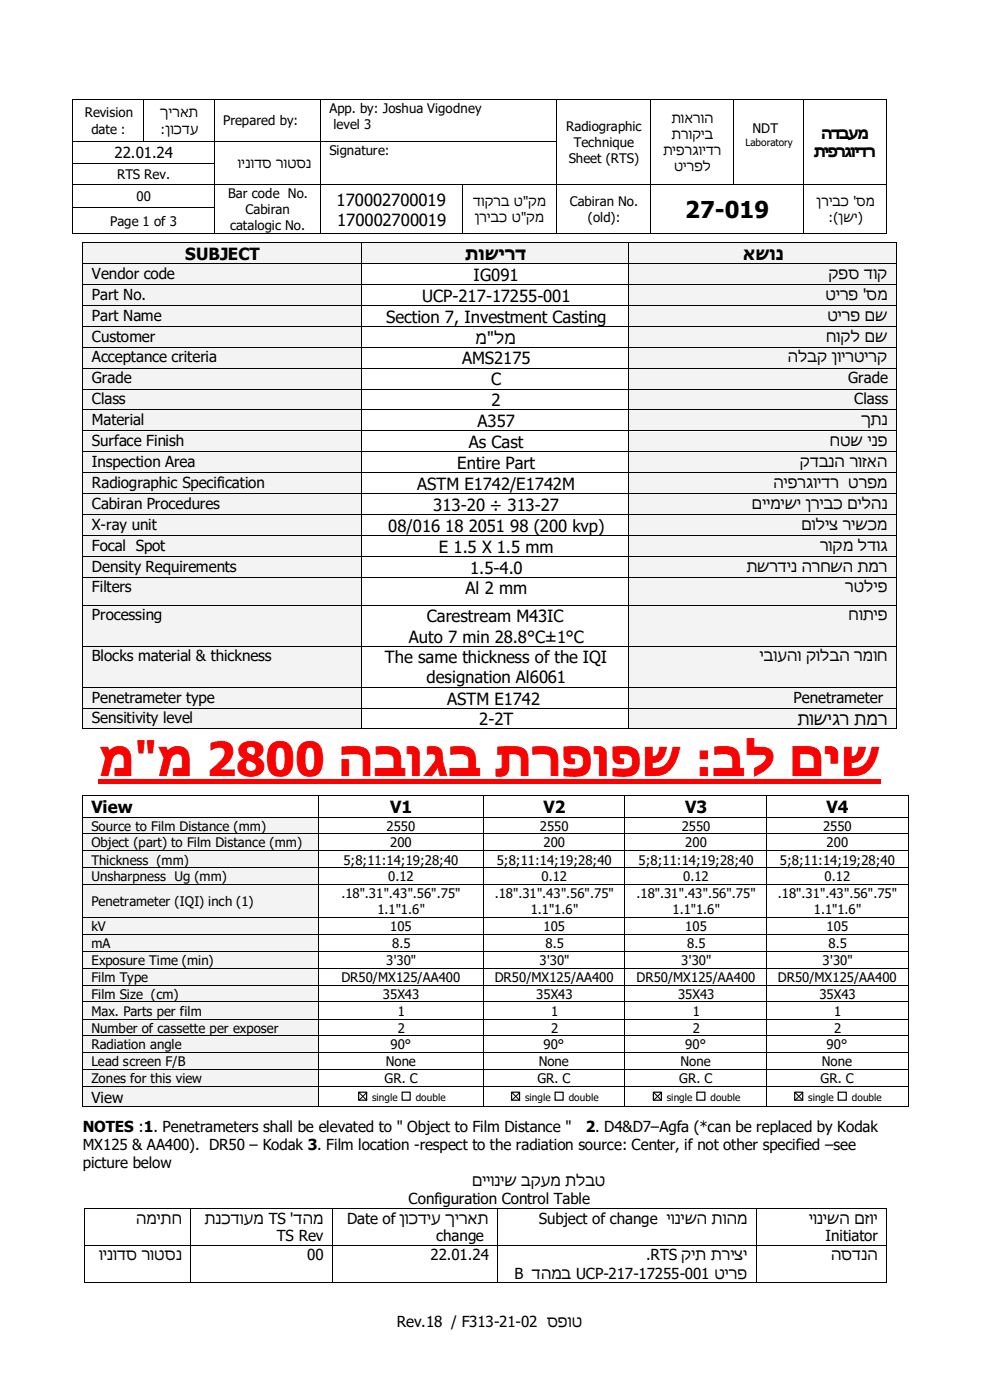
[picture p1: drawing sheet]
<svg xmlns="http://www.w3.org/2000/svg" width="210mm" height="297mm" viewBox="0 0 210 297" stroke-linecap="round" stroke-linejoin="round" font-family="sans-serif">
<g fill="#000">
<path d="M15.3 21h.2v.2h-.2z" fill-rule="evenodd"/>
<path d="M15.3 21h.2v.2h-.2z" fill-rule="evenodd"/>
<path d="M15.3 29.9h.2v.2h-.2z" fill-rule="evenodd"/>
<path d="M15.3 34.6h.2v.1h-.2z" fill-rule="evenodd"/>
<path d="M15.3 39.1h.2v.2h-.2z" fill-rule="evenodd"/>
<path d="M30.3 21h.2v.2h-.2z" fill-rule="evenodd"/>
<path d="M30.3 29.9h.2v.2h-.2z" fill-rule="evenodd"/>
<path d="M45.4 21h.2v.2h-.2z" fill-rule="evenodd"/>
<path d="M45.4 29.9h.2v.2h-.2z" fill-rule="evenodd"/>
<path d="M45.4 34.6h.2v.1h-.2z" fill-rule="evenodd"/>
<path d="M45.4 39.1h.2v.2h-.2z" fill-rule="evenodd"/>
<path d="M67.8 21h.2v.2h-.2z" fill-rule="evenodd"/>
<path d="M67.8 29.9h.2v.2h-.2z" fill-rule="evenodd"/>
<path d="M67.8 34.6h.2v.1h-.2z" fill-rule="evenodd"/>
<path d="M67.8 39.1h.2v.2h-.2z" fill-rule="evenodd"/>
<path d="M97.9 39.1h.2v.2h-.2z" fill-rule="evenodd"/>
<path d="M117.9 21h.2v.2h-.2z" fill-rule="evenodd"/>
<path d="M117.9 29.9h.2v.2h-.2z" fill-rule="evenodd"/>
<path d="M117.9 34.6h.2v.1h-.2z" fill-rule="evenodd"/>
<path d="M117.9 39.1h.2v.2h-.2z" fill-rule="evenodd"/>
<path d="M137.9 21h.2v.2h-.2z" fill-rule="evenodd"/>
<path d="M137.9 29.9h.2v.2h-.2z" fill-rule="evenodd"/>
<path d="M137.9 34.6h.2v.1h-.2z" fill-rule="evenodd"/>
<path d="M137.9 39.1h.2v.2h-.2z" fill-rule="evenodd"/>
<path d="M155.4 21h.2v.2h-.2z" fill-rule="evenodd"/>
<path d="M155.4 29.9h.2v.2h-.2z" fill-rule="evenodd"/>
<path d="M155.4 34.6h.2v.1h-.2z" fill-rule="evenodd"/>
<path d="M155.4 39.1h.2v.2h-.2z" fill-rule="evenodd"/>
<path d="M170.4 21h.2v.2h-.2z" fill-rule="evenodd"/>
<path d="M170.4 29.9h.2v.2h-.2z" fill-rule="evenodd"/>
<path d="M170.4 34.6h.2v.1h-.2z" fill-rule="evenodd"/>
<path d="M170.4 39.1h.2v.2h-.2z" fill-rule="evenodd"/>
<path d="M188 21h.1v.2h-.1z" fill-rule="evenodd"/>
<path d="M188 21h.1v.2h-.1z" fill-rule="evenodd"/>
<path d="M188 29.9h.1v.2h-.1z" fill-rule="evenodd"/>
<path d="M188 34.6h.1v.1h-.1z" fill-rule="evenodd"/>
<path d="M188 39.1h.1v.2h-.1z" fill-rule="evenodd"/>
<path d="M15.3 43.9h.2v.2h-.2z" fill-rule="evenodd"/>
<path d="M15.3 49.5h.2v.2h-.2z" fill-rule="evenodd"/>
<path d="M15.3 49.5h.2v.2h-.2z" fill-rule="evenodd"/>
<path d="M45.4 43.9h.2v.2h-.2z" fill-rule="evenodd"/>
<path d="M45.4 49.5h.2v.2h-.2z" fill-rule="evenodd"/>
<path d="M67.8 43.9h.2v.2h-.2z" fill-rule="evenodd"/>
<path d="M67.8 49.5h.2v.2h-.2z" fill-rule="evenodd"/>
<path d="M97.9 43.9h.2v.2h-.2z" fill-rule="evenodd"/>
<path d="M97.9 49.5h.2v.2h-.2z" fill-rule="evenodd"/>
<path d="M117.9 43.9h.2v.2h-.2z" fill-rule="evenodd"/>
<path d="M117.9 49.5h.2v.2h-.2z" fill-rule="evenodd"/>
<path d="M137.9 43.9h.2v.2h-.2z" fill-rule="evenodd"/>
<path d="M137.9 49.5h.2v.2h-.2z" fill-rule="evenodd"/>
<path d="M170.4 43.9h.2v.2h-.2z" fill-rule="evenodd"/>
<path d="M170.4 49.5h.2v.2h-.2z" fill-rule="evenodd"/>
<path d="M188 43.9h.1v.2h-.1z" fill-rule="evenodd"/>
<path d="M188 49.5h.1v.2h-.1z" fill-rule="evenodd"/>
<path d="M188 49.5h.1v.2h-.1z" fill-rule="evenodd"/>
</g>
<g fill="none" stroke="#000" stroke-width=".21">
<path d="M15.4 21.2v8.7M15.4 30.1v4.5M15.4 34.7v4.4M15.4 39.3v4.6M15.5 21.1h14.8M15.5 30h14.8M15.5 34.6h29.9M15.5 39.2h29.9M30.4 21.2v8.7M30.5 21.1h14.9M30.5 30h14.9M45.5 21.2v8.7"/>
<path d="M45.5 30.1v4.5M45.5 34.7v4.4M45.5 39.3v4.6M45.6 21.1h22.2M45.6 30h22.2M45.6 39.2h22.2M67.9 21.2v8.7M67.9 30.1v4.5M67.9 34.7v4.4M67.9 39.3v4.6M68 21.1h49.9M68 30h49.9"/>
<path d="M68 39.2h29.9M98 39.3v4.6M98.1 39.2h19.8M118 21.2v8.7M118 30.1v4.5M118 34.7v4.4M118 39.3v4.6M118.1 21.1h19.8M118.1 39.2h19.8M138 21.2v8.7M138 30.1v4.5M138 34.7v4.4"/>
<path d="M138 39.3v4.6M138.1 21.1h17.3M138.1 39.2h17.3M155.5 21.2v8.7M155.5 30.1v4.5M155.5 34.7v4.4M155.6 21.1h14.8M155.6 39.2h14.8M170.5 21.2v8.7M170.5 30.1v4.5M170.5 34.7v4.4M170.5 39.3v4.6"/>
<path d="M170.6 21.1h17.4M170.6 39.2h17.4M188 21.2v8.7M188 30.1v4.5M188 34.7v4.4M188 39.3v4.6M15.4 44.1v5.4M15.5 44h29.9M15.5 49.6h29.9M45.5 44.1v5.4M45.6 49.6h22.2M67.9 44.1v5.4"/>
<path d="M68 49.6h29.9M98 44.1v5.4M98.1 49.6h19.8M118 44.1v5.4M118.1 49.6h19.8M138 44.1v5.4M138.1 49.6h32.3M170.5 44.1v5.4M170.6 49.6h17.4M188 44.1v5.4"/>
</g>
<g fill="#f3f3f3">
<path d="M133.5 51.6h56.6v4.2h-56.6z" fill-rule="evenodd"/>
<path d="M135.3 51.6h52.9v4.2h-52.9z" fill-rule="evenodd"/>
<path d="M76.8 51.6h56.5v4.2h-56.5z" fill-rule="evenodd"/>
<path d="M78.6 51.6h52.9v4.2h-52.9z" fill-rule="evenodd"/>
<path d="M17.6 51.6h59.1v4.2h-59.1z" fill-rule="evenodd"/>
<path d="M19.4 51.6h55.4v4.2h-55.4z" fill-rule="evenodd"/>
</g>
<g fill="#000">
<path d="M17.4 51.4h.2v.2h-.2z" fill-rule="evenodd"/>
<path d="M17.4 51.4h.2v.2h-.2z" fill-rule="evenodd"/>
<path d="M76.7 51.4h.1v.2h-.1z" fill-rule="evenodd"/>
<path d="M133.3 51.4h.2v.2h-.2z" fill-rule="evenodd"/>
<path d="M190.1 51.4h.1v.2h-.1z" fill-rule="evenodd"/>
<path d="M190.1 51.4h.1v.2h-.1z" fill-rule="evenodd"/>
</g>
<path d="M17.5 51.6v4.2M17.6 51.5h59.1M76.7 51.6v4.2M76.8 51.5h56.5M133.4 51.6v4.2M133.5 51.5h56.6M190.2 51.6v4.2" fill="none" stroke="#000" stroke-width=".21"/>
<g fill="#f3f3f3">
<path d="M133.5 56h56.6v4.3h-56.6z" fill-rule="evenodd"/>
<path d="M135.3 56h52.9v3.9h-52.9z" fill-rule="evenodd"/>
<path d="M17.6 56h59.1v4.3h-59.1z" fill-rule="evenodd"/>
<path d="M19.4 56h55.4v3.9h-55.4z" fill-rule="evenodd"/>
</g>
<g fill="#000">
<path d="M17.4 55.8h.2v.2h-.2z" fill-rule="evenodd"/>
<path d="M76.7 55.8h.1v.2h-.1z" fill-rule="evenodd"/>
<path d="M133.3 55.8h.2v.2h-.2z" fill-rule="evenodd"/>
<path d="M190.1 55.8h.1v.2h-.1z" fill-rule="evenodd"/>
</g>
<path d="M17.5 56v4.3M17.6 55.9h59.1M76.7 56v4.3M76.8 55.9h56.5M133.4 56v4.3M133.5 55.9h56.6M190.2 56v4.3" fill="none" stroke="#000" stroke-width=".21"/>
<g fill="#f3f3f3">
<path d="M133.5 60.5h56.6v4.2h-56.6z" fill-rule="evenodd"/>
<path d="M135.3 60.5h52.9v3.8h-52.9z" fill-rule="evenodd"/>
<path d="M17.6 60.5h59.1v4.2h-59.1z" fill-rule="evenodd"/>
<path d="M19.4 60.5h55.4v3.8h-55.4z" fill-rule="evenodd"/>
</g>
<g fill="#000">
<path d="M17.4 60.3h.2v.2h-.2z" fill-rule="evenodd"/>
<path d="M76.7 60.3h.1v.2h-.1z" fill-rule="evenodd"/>
<path d="M133.3 60.3h.2v.2h-.2z" fill-rule="evenodd"/>
<path d="M190.1 60.3h.1v.2h-.1z" fill-rule="evenodd"/>
</g>
<path d="M17.5 60.5v4.2M17.6 60.4h59.1M76.7 60.5v4.2M76.8 60.4h56.5M133.4 60.5v4.2M133.5 60.4h56.6M190.2 60.5v4.2" fill="none" stroke="#000" stroke-width=".21"/>
<g fill="#f3f3f3">
<path d="M133.5 64.9h56.6v4.3h-56.6z" fill-rule="evenodd"/>
<path d="M135.3 64.9h52.9v3.9h-52.9z" fill-rule="evenodd"/>
<path d="M17.6 64.9h59.1v4.3h-59.1z" fill-rule="evenodd"/>
<path d="M19.4 64.9h55.4v3.9h-55.4z" fill-rule="evenodd"/>
</g>
<g fill="#000">
<path d="M17.4 64.7h.2v.2h-.2z" fill-rule="evenodd"/>
<path d="M76.7 64.7h.1v.2h-.1z" fill-rule="evenodd"/>
<path d="M133.3 64.7h.2v.2h-.2z" fill-rule="evenodd"/>
<path d="M190.1 64.7h.1v.2h-.1z" fill-rule="evenodd"/>
</g>
<path d="M17.5 64.9v4.3M17.6 64.8h59.1M76.7 64.9v4.3M76.8 64.8h56.5M133.4 64.9v4.3M133.5 64.8h56.6M190.2 64.9v4.3" fill="none" stroke="#000" stroke-width=".21"/>
<g fill="#f3f3f3">
<path d="M133.5 69.4h56.6v4.2h-56.6z" fill-rule="evenodd"/>
<path d="M135.3 69.4h52.9v3.8h-52.9z" fill-rule="evenodd"/>
<path d="M17.6 69.4h59.1v4.2h-59.1z" fill-rule="evenodd"/>
<path d="M19.4 69.4h55.4v3.8h-55.4z" fill-rule="evenodd"/>
</g>
<g fill="#000">
<path d="M17.4 69.2h.2v.2h-.2z" fill-rule="evenodd"/>
<path d="M76.7 69.2h.1v.2h-.1z" fill-rule="evenodd"/>
<path d="M133.3 69.2h.2v.2h-.2z" fill-rule="evenodd"/>
<path d="M190.1 69.2h.1v.2h-.1z" fill-rule="evenodd"/>
</g>
<path d="M17.5 69.4v4.2M17.6 69.3h59.1M76.7 69.4v4.2M76.8 69.3h56.5M133.4 69.4v4.2M133.5 69.3h56.6M190.2 69.4v4.2" fill="none" stroke="#000" stroke-width=".21"/>
<g fill="#f3f3f3">
<path d="M133.5 73.8h56.6v4.2h-56.6z" fill-rule="evenodd"/>
<path d="M135.3 73.8h52.9v3.8h-52.9z" fill-rule="evenodd"/>
<path d="M17.6 73.8h59.1v4.2h-59.1z" fill-rule="evenodd"/>
<path d="M19.4 73.8h55.4v3.8h-55.4z" fill-rule="evenodd"/>
</g>
<g fill="#000">
<path d="M17.4 73.6h.2v.2h-.2z" fill-rule="evenodd"/>
<path d="M76.7 73.6h.1v.2h-.1z" fill-rule="evenodd"/>
<path d="M133.3 73.6h.2v.2h-.2z" fill-rule="evenodd"/>
<path d="M190.1 73.6h.1v.2h-.1z" fill-rule="evenodd"/>
</g>
<path d="M17.5 73.8v4.2M17.6 73.7h59.1M76.7 73.8v4.2M76.8 73.7h56.5M133.4 73.8v4.2M133.5 73.7h56.6M190.2 73.8v4.2" fill="none" stroke="#000" stroke-width=".21"/>
<g fill="#f3f3f3">
<path d="M133.5 78.2h56.6v4.3h-56.6z" fill-rule="evenodd"/>
<path d="M135.3 78.2h52.9v3.9h-52.9z" fill-rule="evenodd"/>
<path d="M17.6 78.2h59.1v4.3h-59.1z" fill-rule="evenodd"/>
<path d="M19.4 78.2h55.4v3.9h-55.4z" fill-rule="evenodd"/>
</g>
<g fill="#000">
<path d="M17.4 78h.2v.2h-.2z" fill-rule="evenodd"/>
<path d="M76.7 78h.1v.2h-.1z" fill-rule="evenodd"/>
<path d="M133.3 78h.2v.2h-.2z" fill-rule="evenodd"/>
<path d="M190.1 78h.1v.2h-.1z" fill-rule="evenodd"/>
</g>
<path d="M17.5 78.2v4.3M17.6 78.1h59.1M76.7 78.2v4.3M76.8 78.1h56.5M133.4 78.2v4.3M133.5 78.1h56.6M190.2 78.2v4.3" fill="none" stroke="#000" stroke-width=".21"/>
<g fill="#f3f3f3">
<path d="M133.5 82.7h56.6v4.2h-56.6z" fill-rule="evenodd"/>
<path d="M135.3 82.7h52.9v3.8h-52.9z" fill-rule="evenodd"/>
<path d="M17.6 82.7h59.1v4.2h-59.1z" fill-rule="evenodd"/>
<path d="M19.4 82.7h55.4v3.8h-55.4z" fill-rule="evenodd"/>
</g>
<g fill="#000">
<path d="M17.4 82.5h.2v.2h-.2z" fill-rule="evenodd"/>
<path d="M76.7 82.5h.1v.2h-.1z" fill-rule="evenodd"/>
<path d="M133.3 82.5h.2v.2h-.2z" fill-rule="evenodd"/>
<path d="M190.1 82.5h.1v.2h-.1z" fill-rule="evenodd"/>
</g>
<path d="M17.5 82.7v4.2M17.6 82.6h59.1M76.7 82.7v4.2M76.8 82.6h56.5M133.4 82.7v4.2M133.5 82.6h56.6M190.2 82.7v4.2" fill="none" stroke="#000" stroke-width=".21"/>
<g fill="#f3f3f3">
<path d="M133.5 87.1h56.6v4.2h-56.6z" fill-rule="evenodd"/>
<path d="M135.3 87.1h52.9v3.8h-52.9z" fill-rule="evenodd"/>
<path d="M17.6 87.1h59.1v4.2h-59.1z" fill-rule="evenodd"/>
<path d="M19.4 87.1h55.4v3.8h-55.4z" fill-rule="evenodd"/>
</g>
<g fill="#000">
<path d="M17.4 86.9h.2v.2h-.2z" fill-rule="evenodd"/>
<path d="M76.7 86.9h.1v.2h-.1z" fill-rule="evenodd"/>
<path d="M133.3 86.9h.2v.2h-.2z" fill-rule="evenodd"/>
<path d="M190.1 86.9h.1v.2h-.1z" fill-rule="evenodd"/>
</g>
<path d="M17.5 87.1v4.2M17.6 87h59.1M76.7 87.1v4.2M76.8 87h56.5M133.4 87.1v4.2M133.5 87h56.6M190.2 87.1v4.2" fill="none" stroke="#000" stroke-width=".21"/>
<g fill="#f3f3f3">
<path d="M133.5 91.5h56.6v4.3h-56.6z" fill-rule="evenodd"/>
<path d="M135.3 91.5h52.9v3.9h-52.9z" fill-rule="evenodd"/>
<path d="M17.6 91.5h59.1v4.3h-59.1z" fill-rule="evenodd"/>
<path d="M19.4 91.5h55.4v3.9h-55.4z" fill-rule="evenodd"/>
</g>
<g fill="#000">
<path d="M17.4 91.3h.2v.2h-.2z" fill-rule="evenodd"/>
<path d="M76.7 91.3h.1v.2h-.1z" fill-rule="evenodd"/>
<path d="M133.3 91.3h.2v.2h-.2z" fill-rule="evenodd"/>
<path d="M190.1 91.3h.1v.2h-.1z" fill-rule="evenodd"/>
</g>
<path d="M17.5 91.5v4.3M17.6 91.4h59.1M76.7 91.5v4.3M76.8 91.4h56.5M133.4 91.5v4.3M133.5 91.4h56.6M190.2 91.5v4.3" fill="none" stroke="#000" stroke-width=".21"/>
<g fill="#f3f3f3">
<path d="M133.5 96h56.6v4.2h-56.6z" fill-rule="evenodd"/>
<path d="M135.3 96h52.9v3.8h-52.9z" fill-rule="evenodd"/>
<path d="M17.6 96h59.1v4.2h-59.1z" fill-rule="evenodd"/>
<path d="M19.4 96h55.4v3.8h-55.4z" fill-rule="evenodd"/>
</g>
<g fill="#000">
<path d="M17.4 95.8h.2v.2h-.2z" fill-rule="evenodd"/>
<path d="M76.7 95.8h.1v.2h-.1z" fill-rule="evenodd"/>
<path d="M133.3 95.8h.2v.2h-.2z" fill-rule="evenodd"/>
<path d="M190.1 95.8h.1v.2h-.1z" fill-rule="evenodd"/>
</g>
<path d="M17.5 96v4.2M17.6 95.9h59.1M76.7 96v4.2M76.8 95.9h56.5M133.4 96v4.2M133.5 95.9h56.6M190.2 96v4.2" fill="none" stroke="#000" stroke-width=".21"/>
<g fill="#f3f3f3">
<path d="M133.5 100.4h56.6v4.3h-56.6z" fill-rule="evenodd"/>
<path d="M135.3 100.4h52.9v3.8h-52.9z" fill-rule="evenodd"/>
<path d="M17.6 100.4h59.1v4.3h-59.1z" fill-rule="evenodd"/>
<path d="M19.4 100.4h55.4v3.8h-55.4z" fill-rule="evenodd"/>
</g>
<g fill="#000">
<path d="M17.4 100.2h.2v.2h-.2z" fill-rule="evenodd"/>
<path d="M76.7 100.2h.1v.2h-.1z" fill-rule="evenodd"/>
<path d="M133.3 100.2h.2v.2h-.2z" fill-rule="evenodd"/>
<path d="M190.1 100.2h.1v.2h-.1z" fill-rule="evenodd"/>
</g>
<path d="M17.5 100.4v4.3M17.6 100.3h59.1M76.7 100.4v4.3M76.8 100.3h56.5M133.4 100.4v4.3M133.5 100.3h56.6M190.2 100.4v4.3" fill="none" stroke="#000" stroke-width=".21"/>
<g fill="#f3f3f3">
<path d="M133.5 104.8h56.6v4.3h-56.6z" fill-rule="evenodd"/>
<path d="M135.3 104.8h52.9v3.9h-52.9z" fill-rule="evenodd"/>
<path d="M17.6 104.8h59.1v4.3h-59.1z" fill-rule="evenodd"/>
<path d="M19.4 104.8h55.4v3.9h-55.4z" fill-rule="evenodd"/>
</g>
<g fill="#000">
<path d="M17.4 104.7h.2v.1h-.2z" fill-rule="evenodd"/>
<path d="M76.7 104.7h.1v.1h-.1z" fill-rule="evenodd"/>
<path d="M133.3 104.7h.2v.1h-.2z" fill-rule="evenodd"/>
<path d="M190.1 104.7h.1v.1h-.1z" fill-rule="evenodd"/>
</g>
<path d="M17.5 104.8v4.3M17.6 104.8h59.1M76.7 104.8v4.3M76.8 104.8h56.5M133.4 104.8v4.3M133.5 104.8h56.6M190.2 104.8v4.3" fill="none" stroke="#000" stroke-width=".21"/>
<g fill="#f3f3f3">
<path d="M133.5 109.2h56.6v4.3h-56.6z" fill-rule="evenodd"/>
<path d="M135.3 109.2h52.9v3.9h-52.9z" fill-rule="evenodd"/>
<path d="M17.6 109.2h59.1v4.3h-59.1z" fill-rule="evenodd"/>
<path d="M19.4 109.2h55.4v3.9h-55.4z" fill-rule="evenodd"/>
</g>
<g fill="#000">
<path d="M17.4 109.1h.2v.1h-.2z" fill-rule="evenodd"/>
<path d="M76.7 109.1h.1v.1h-.1z" fill-rule="evenodd"/>
<path d="M133.3 109.1h.2v.1h-.2z" fill-rule="evenodd"/>
<path d="M190.1 109.1h.1v.1h-.1z" fill-rule="evenodd"/>
</g>
<path d="M17.5 109.2v4.3M17.6 109.2h59.1M76.7 109.2v4.3M76.8 109.2h56.5M133.4 109.2v4.3M133.5 109.2h56.6M190.2 109.2v4.3" fill="none" stroke="#000" stroke-width=".21"/>
<g fill="#f3f3f3">
<path d="M133.5 113.7h56.6v4.3h-56.6z" fill-rule="evenodd"/>
<path d="M135.3 113.7h52.9v3.9h-52.9z" fill-rule="evenodd"/>
<path d="M17.6 113.7h59.1v4.3h-59.1z" fill-rule="evenodd"/>
<path d="M19.4 113.7h55.4v3.9h-55.4z" fill-rule="evenodd"/>
</g>
<g fill="#000">
<path d="M17.4 113.5h.2v.2h-.2z" fill-rule="evenodd"/>
<path d="M76.7 113.5h.1v.2h-.1z" fill-rule="evenodd"/>
<path d="M133.3 113.5h.2v.2h-.2z" fill-rule="evenodd"/>
<path d="M190.1 113.5h.1v.2h-.1z" fill-rule="evenodd"/>
</g>
<path d="M17.5 113.7v4.3M17.6 113.6h59.1M76.7 113.7v4.3M76.8 113.6h56.5M133.4 113.7v4.3M133.5 113.6h56.6M190.2 113.7v4.3" fill="none" stroke="#000" stroke-width=".21"/>
<g fill="#f3f3f3">
<path d="M133.5 118.1h56.6v4.3h-56.6z" fill-rule="evenodd"/>
<path d="M135.3 118.1h52.9v3.9h-52.9z" fill-rule="evenodd"/>
<path d="M17.6 118.1h59.1v4.3h-59.1z" fill-rule="evenodd"/>
<path d="M19.4 118.1h55.4v3.9h-55.4z" fill-rule="evenodd"/>
</g>
<g fill="#000">
<path d="M17.4 118h.2v.1h-.2z" fill-rule="evenodd"/>
<path d="M76.7 118h.1v.1h-.1z" fill-rule="evenodd"/>
<path d="M133.3 118h.2v.1h-.2z" fill-rule="evenodd"/>
<path d="M190.1 118h.1v.1h-.1z" fill-rule="evenodd"/>
</g>
<path d="M17.5 118.1v4.3M17.6 118.1h59.1M76.7 118.1v4.3M76.8 118.1h56.5M133.4 118.1v4.3M133.5 118.1h56.6M190.2 118.1v4.3" fill="none" stroke="#000" stroke-width=".21"/>
<g fill="#f3f3f3">
<path d="M133.5 122.5h56.6v5.8h-56.6z" fill-rule="evenodd"/>
<path d="M135.3 122.5h52.9v3.9h-52.9z" fill-rule="evenodd"/>
<path d="M17.6 122.5h59.1v5.8h-59.1z" fill-rule="evenodd"/>
<path d="M19.4 122.5h55.4v3.9h-55.4z" fill-rule="evenodd"/>
</g>
<g fill="#000">
<path d="M17.4 122.4h.2v.1h-.2z" fill-rule="evenodd"/>
<path d="M76.7 122.4h.1v.1h-.1z" fill-rule="evenodd"/>
<path d="M133.3 122.4h.2v.1h-.2z" fill-rule="evenodd"/>
<path d="M190.1 122.4h.1v.1h-.1z" fill-rule="evenodd"/>
</g>
<path d="M17.5 122.5v5.8M17.6 122.5h59.1M76.7 122.5v5.8M76.8 122.5h56.5M133.4 122.5v5.8M133.5 122.5h56.6M190.2 122.5v5.8" fill="none" stroke="#000" stroke-width=".21"/>
<g fill="#f3f3f3">
<path d="M133.5 128.5h56.6v8.5h-56.6z" fill-rule="evenodd"/>
<path d="M135.3 128.5h52.9v3.9h-52.9z" fill-rule="evenodd"/>
<path d="M17.6 128.5h59.1v8.5h-59.1z" fill-rule="evenodd"/>
<path d="M19.4 128.5h55.4v3.9h-55.4z" fill-rule="evenodd"/>
</g>
<g fill="#000">
<path d="M17.4 128.3h.2v.2h-.2z" fill-rule="evenodd"/>
<path d="M76.7 128.3h.1v.2h-.1z" fill-rule="evenodd"/>
<path d="M133.3 128.3h.2v.2h-.2z" fill-rule="evenodd"/>
<path d="M190.1 128.3h.1v.2h-.1z" fill-rule="evenodd"/>
</g>
<path d="M17.5 128.5v8.5M17.6 128.4h59.1M76.7 128.5v8.5M76.8 128.4h56.5M133.4 128.5v8.5M133.5 128.4h56.6M190.2 128.5v8.5" fill="none" stroke="#000" stroke-width=".21"/>
<g fill="#f3f3f3">
<path d="M133.5 137.2h56.6v8.6h-56.6z" fill-rule="evenodd"/>
<path d="M135.3 137.2h52.9v3.8h-52.9z" fill-rule="evenodd"/>
<path d="M17.6 137.2h59.1v8.6h-59.1z" fill-rule="evenodd"/>
<path d="M19.4 137.2h55.4v3.8h-55.4z" fill-rule="evenodd"/>
</g>
<g fill="#000">
<path d="M17.4 137h.2v.2h-.2z" fill-rule="evenodd"/>
<path d="M76.7 137h.1v.2h-.1z" fill-rule="evenodd"/>
<path d="M133.3 137h.2v.2h-.2z" fill-rule="evenodd"/>
<path d="M190.1 137h.1v.2h-.1z" fill-rule="evenodd"/>
</g>
<path d="M17.5 137.2v8.6M17.6 137.1h59.1M76.7 137.2v8.6M76.8 137.1h56.5M133.4 137.2v8.6M133.5 137.1h56.6M190.2 137.2v8.6" fill="none" stroke="#000" stroke-width=".21"/>
<g fill="#f3f3f3">
<path d="M133.5 145.9h56.6v4.3h-56.6z" fill-rule="evenodd"/>
<path d="M135.3 145.9h52.9v3.8h-52.9z" fill-rule="evenodd"/>
<path d="M17.6 145.9h59.1v4.3h-59.1z" fill-rule="evenodd"/>
<path d="M19.4 145.9h55.4v3.8h-55.4z" fill-rule="evenodd"/>
</g>
<g fill="#000">
<path d="M17.4 145.8h.2v.1h-.2z" fill-rule="evenodd"/>
<path d="M76.7 145.8h.1v.1h-.1z" fill-rule="evenodd"/>
<path d="M133.3 145.8h.2v.1h-.2z" fill-rule="evenodd"/>
<path d="M190.1 145.8h.1v.1h-.1z" fill-rule="evenodd"/>
</g>
<path d="M17.5 145.9v4.3M17.6 145.8h59.1M76.7 145.9v4.3M76.8 145.8h56.5M133.4 145.9v4.3M133.5 145.8h56.6M190.2 145.9v4.3" fill="none" stroke="#000" stroke-width=".21"/>
<g fill="#f3f3f3">
<path d="M133.5 150.3h56.6v4.3h-56.6z" fill-rule="evenodd"/>
<path d="M135.3 150.3h52.9v4.3h-52.9z" fill-rule="evenodd"/>
<path d="M17.6 150.3h59.1v4.3h-59.1z" fill-rule="evenodd"/>
<path d="M19.4 150.3h55.4v3.8h-55.4z" fill-rule="evenodd"/>
</g>
<g fill="#000">
<path d="M17.4 150.2h.2v.1h-.2z" fill-rule="evenodd"/>
<path d="M17.4 154.6h.2v.1h-.2z" fill-rule="evenodd"/>
<path d="M17.4 154.6h.2v.1h-.2z" fill-rule="evenodd"/>
<path d="M76.7 150.2h.1v.1h-.1z" fill-rule="evenodd"/>
<path d="M76.7 154.6h.1v.1h-.1z" fill-rule="evenodd"/>
<path d="M133.3 150.2h.2v.1h-.2z" fill-rule="evenodd"/>
<path d="M133.3 154.6h.2v.1h-.2z" fill-rule="evenodd"/>
<path d="M190.1 150.2h.1v.1h-.1z" fill-rule="evenodd"/>
<path d="M190.1 154.6h.1v.1h-.1z" fill-rule="evenodd"/>
<path d="M190.1 154.6h.1v.1h-.1z" fill-rule="evenodd"/>
</g>
<path d="M17.5 150.3v4.3M17.6 150.2h59.1M17.6 154.6h59.1M76.7 150.3v4.3M76.8 150.2h56.5M76.8 154.6h56.5M133.4 150.3v4.3M133.5 150.2h56.6M133.5 154.6h56.6M190.2 150.3v4.3" fill="none" stroke="#000" stroke-width=".21"/>
<path d="M20.8 165.3h166v.9h-166z" fill-rule="evenodd" fill="#f00"/>
<g fill="#000">
<path d="M17.4 168.8h.2v.2h-.2z" fill-rule="evenodd"/>
<path d="M17.4 168.8h.2v.2h-.2z" fill-rule="evenodd"/>
<path d="M67.4 168.8h.2v.2h-.2z" fill-rule="evenodd"/>
<path d="M102.5 168.8h.2v.2h-.2z" fill-rule="evenodd"/>
<path d="M132.5 168.8h.1v.2h-.1z" fill-rule="evenodd"/>
<path d="M162.5 168.8h.2v.2h-.2z" fill-rule="evenodd"/>
<path d="M192.5 168.8h.2v.2h-.2z" fill-rule="evenodd"/>
<path d="M192.5 168.8h.2v.2h-.2z" fill-rule="evenodd"/>
</g>
<path d="M17.5 169v4.3M17.6 168.9h49.8M67.5 169v4.3M67.6 168.9h34.9M102.6 169v4.3M102.7 168.9h29.8M132.6 169v4.3M132.6 168.9h29.9M162.6 169v4.3M162.7 168.9h29.8M192.6 169v4.3" fill="none" stroke="#000" stroke-width=".21"/>
<g fill="#f3f3f3">
<path d="M17.6 173.4h49.8v3.4h-49.8z" fill-rule="evenodd"/>
<path d="M19.4 173.4h46.2v3.4h-46.2z" fill-rule="evenodd"/>
</g>
<g fill="#000">
<path d="M17.4 173.3h.2v.1h-.2z" fill-rule="evenodd"/>
<path d="M67.4 173.3h.2v.1h-.2z" fill-rule="evenodd"/>
<path d="M102.5 173.3h.2v.1h-.2z" fill-rule="evenodd"/>
<path d="M132.5 173.3h.1v.1h-.1z" fill-rule="evenodd"/>
<path d="M162.5 173.3h.2v.1h-.2z" fill-rule="evenodd"/>
<path d="M192.5 173.3h.2v.1h-.2z" fill-rule="evenodd"/>
</g>
<path d="M17.5 173.4v3.4M17.6 173.4h49.8M67.5 173.4v3.4M67.6 173.4h34.9M102.6 173.4v3.4M102.7 173.4h29.8M132.6 173.4v3.4M132.6 173.4h29.9M162.6 173.4v3.4M162.7 173.4h29.8M192.6 173.4v3.4" fill="none" stroke="#000" stroke-width=".21"/>
<g fill="#f3f3f3">
<path d="M17.6 177h49.8v3.4h-49.8z" fill-rule="evenodd"/>
<path d="M19.4 177h46.2v3.4h-46.2z" fill-rule="evenodd"/>
</g>
<g fill="#000">
<path d="M17.4 176.8h.2v.2h-.2z" fill-rule="evenodd"/>
<path d="M67.4 176.8h.2v.2h-.2z" fill-rule="evenodd"/>
<path d="M102.5 176.8h.2v.2h-.2z" fill-rule="evenodd"/>
<path d="M132.5 176.8h.1v.2h-.1z" fill-rule="evenodd"/>
<path d="M162.5 176.8h.2v.2h-.2z" fill-rule="evenodd"/>
<path d="M192.5 176.8h.2v.2h-.2z" fill-rule="evenodd"/>
</g>
<path d="M17.5 177v3.4M17.6 176.9h49.8M67.5 177v3.4M67.6 176.9h34.9M102.6 177v3.4M102.7 176.9h29.8M132.6 177v3.4M132.6 176.9h29.9M162.6 177v3.4M162.7 176.9h29.8M192.6 177v3.4" fill="none" stroke="#000" stroke-width=".21"/>
<g fill="#f3f3f3">
<path d="M17.6 180.6h49.8v3.4h-49.8z" fill-rule="evenodd"/>
<path d="M19.4 180.6h46.2v3.4h-46.2z" fill-rule="evenodd"/>
</g>
<g fill="#000">
<path d="M17.4 180.4h.2v.2h-.2z" fill-rule="evenodd"/>
<path d="M67.4 180.4h.2v.2h-.2z" fill-rule="evenodd"/>
<path d="M102.5 180.4h.2v.2h-.2z" fill-rule="evenodd"/>
<path d="M132.5 180.4h.1v.2h-.1z" fill-rule="evenodd"/>
<path d="M162.5 180.4h.2v.2h-.2z" fill-rule="evenodd"/>
<path d="M192.5 180.4h.2v.2h-.2z" fill-rule="evenodd"/>
</g>
<path d="M17.5 180.6v3.4M17.6 180.5h49.8M67.5 180.6v3.4M67.6 180.5h34.9M102.6 180.6v3.4M102.7 180.5h29.8M132.6 180.6v3.4M132.6 180.5h29.9M162.6 180.6v3.4M162.7 180.5h29.8M192.6 180.6v3.4" fill="none" stroke="#000" stroke-width=".21"/>
<g fill="#f3f3f3">
<path d="M17.6 184.2h49.8v3.4h-49.8z" fill-rule="evenodd"/>
<path d="M19.4 184.2h46.2v3.4h-46.2z" fill-rule="evenodd"/>
</g>
<g fill="#000">
<path d="M17.4 184h.2v.2h-.2z" fill-rule="evenodd"/>
<path d="M67.4 184h.2v.2h-.2z" fill-rule="evenodd"/>
<path d="M102.5 184h.2v.2h-.2z" fill-rule="evenodd"/>
<path d="M132.5 184h.1v.2h-.1z" fill-rule="evenodd"/>
<path d="M162.5 184h.2v.2h-.2z" fill-rule="evenodd"/>
<path d="M192.5 184h.2v.2h-.2z" fill-rule="evenodd"/>
</g>
<path d="M17.5 184.2v3.4M17.6 184.1h49.8M67.5 184.2v3.4M67.6 184.1h34.9M102.6 184.2v3.4M102.7 184.1h29.8M132.6 184.2v3.4M132.6 184.1h29.9M162.6 184.2v3.4M162.7 184.1h29.8M192.6 184.2v3.4" fill="none" stroke="#000" stroke-width=".21"/>
<g fill="#f3f3f3">
<path d="M17.6 187.8h49.8v6.8h-49.8z" fill-rule="evenodd"/>
<path d="M19.4 189.4h46.2v3.4h-46.2z" fill-rule="evenodd"/>
</g>
<g fill="#000">
<path d="M17.4 187.6h.2v.2h-.2z" fill-rule="evenodd"/>
<path d="M67.4 187.6h.2v.2h-.2z" fill-rule="evenodd"/>
<path d="M102.5 187.6h.2v.2h-.2z" fill-rule="evenodd"/>
<path d="M132.5 187.6h.1v.2h-.1z" fill-rule="evenodd"/>
<path d="M162.5 187.6h.2v.2h-.2z" fill-rule="evenodd"/>
<path d="M192.5 187.6h.2v.2h-.2z" fill-rule="evenodd"/>
</g>
<path d="M17.5 187.8v6.8M17.6 187.7h49.8M67.5 187.8v6.8M67.6 187.7h34.9M102.6 187.8v6.8M102.7 187.7h29.8M132.6 187.8v6.8M132.6 187.7h29.9M162.6 187.8v6.8M162.7 187.7h29.8M192.6 187.8v6.8" fill="none" stroke="#000" stroke-width=".21"/>
<g fill="#f3f3f3">
<path d="M17.6 194.8h49.8v3.4h-49.8z" fill-rule="evenodd"/>
<path d="M19.4 194.8h46.2v3.4h-46.2z" fill-rule="evenodd"/>
</g>
<g fill="#000">
<path d="M17.4 194.6h.2v.2h-.2z" fill-rule="evenodd"/>
<path d="M67.4 194.6h.2v.2h-.2z" fill-rule="evenodd"/>
<path d="M102.5 194.6h.2v.2h-.2z" fill-rule="evenodd"/>
<path d="M132.5 194.6h.1v.2h-.1z" fill-rule="evenodd"/>
<path d="M162.5 194.6h.2v.2h-.2z" fill-rule="evenodd"/>
<path d="M192.5 194.6h.2v.2h-.2z" fill-rule="evenodd"/>
</g>
<path d="M17.5 194.8v3.4M17.6 194.7h49.8M67.5 194.8v3.4M67.6 194.7h34.9M102.6 194.8v3.4M102.7 194.7h29.8M132.6 194.8v3.4M132.6 194.7h29.9M162.6 194.8v3.4M162.7 194.7h29.8M192.6 194.8v3.4" fill="none" stroke="#000" stroke-width=".21"/>
<g fill="#f3f3f3">
<path d="M17.6 198.3h49.8v3.4h-49.8z" fill-rule="evenodd"/>
<path d="M19.4 198.3h46.2v3.4h-46.2z" fill-rule="evenodd"/>
</g>
<g fill="#000">
<path d="M17.4 198.2h.2v.1h-.2z" fill-rule="evenodd"/>
<path d="M67.4 198.2h.2v.1h-.2z" fill-rule="evenodd"/>
<path d="M102.5 198.2h.2v.1h-.2z" fill-rule="evenodd"/>
<path d="M132.5 198.2h.1v.1h-.1z" fill-rule="evenodd"/>
<path d="M162.5 198.2h.2v.1h-.2z" fill-rule="evenodd"/>
<path d="M192.5 198.2h.2v.1h-.2z" fill-rule="evenodd"/>
</g>
<path d="M17.5 198.3v3.4M17.6 198.3h49.8M67.5 198.3v3.4M67.6 198.3h34.9M102.6 198.3v3.4M102.7 198.3h29.8M132.6 198.3v3.4M132.6 198.3h29.9M162.6 198.3v3.4M162.7 198.3h29.8M192.6 198.3v3.4" fill="none" stroke="#000" stroke-width=".21"/>
<g fill="#f3f3f3">
<path d="M17.6 201.9h49.8v3.5h-49.8z" fill-rule="evenodd"/>
<path d="M19.4 201.9h46.2v3.5h-46.2z" fill-rule="evenodd"/>
</g>
<g fill="#000">
<path d="M17.4 201.7h.2v.2h-.2z" fill-rule="evenodd"/>
<path d="M67.4 201.7h.2v.2h-.2z" fill-rule="evenodd"/>
<path d="M102.5 201.7h.2v.2h-.2z" fill-rule="evenodd"/>
<path d="M132.5 201.7h.1v.2h-.1z" fill-rule="evenodd"/>
<path d="M162.5 201.7h.2v.2h-.2z" fill-rule="evenodd"/>
<path d="M192.5 201.7h.2v.2h-.2z" fill-rule="evenodd"/>
</g>
<path d="M17.5 201.9v3.5M17.6 201.8h49.8M67.5 201.9v3.5M67.6 201.8h34.9M102.6 201.9v3.5M102.7 201.8h29.8M132.6 201.9v3.5M132.6 201.8h29.9M162.6 201.9v3.5M162.7 201.8h29.8M192.6 201.9v3.5" fill="none" stroke="#000" stroke-width=".21"/>
<g fill="#f3f3f3">
<path d="M17.6 205.5h49.8v3.4h-49.8z" fill-rule="evenodd"/>
<path d="M19.4 205.5h46.2v3.4h-46.2z" fill-rule="evenodd"/>
</g>
<g fill="#000">
<path d="M17.4 205.4h.2v.1h-.2z" fill-rule="evenodd"/>
<path d="M67.4 205.4h.2v.1h-.2z" fill-rule="evenodd"/>
<path d="M102.5 205.4h.2v.1h-.2z" fill-rule="evenodd"/>
<path d="M132.5 205.4h.1v.1h-.1z" fill-rule="evenodd"/>
<path d="M162.5 205.4h.2v.1h-.2z" fill-rule="evenodd"/>
<path d="M192.5 205.4h.2v.1h-.2z" fill-rule="evenodd"/>
</g>
<path d="M17.5 205.5v3.4M17.6 205.5h49.8M67.5 205.5v3.4M67.6 205.5h34.9M102.6 205.5v3.4M102.7 205.5h29.8M132.6 205.5v3.4M132.6 205.5h29.9M162.6 205.5v3.4M162.7 205.5h29.8M192.6 205.5v3.4" fill="none" stroke="#000" stroke-width=".21"/>
<g fill="#f3f3f3">
<path d="M17.6 209.1h49.8v3.4h-49.8z" fill-rule="evenodd"/>
<path d="M19.4 209.1h46.2v3.4h-46.2z" fill-rule="evenodd"/>
</g>
<g fill="#000">
<path d="M17.4 208.9h.2v.2h-.2z" fill-rule="evenodd"/>
<path d="M67.4 208.9h.2v.2h-.2z" fill-rule="evenodd"/>
<path d="M102.5 208.9h.2v.2h-.2z" fill-rule="evenodd"/>
<path d="M132.5 208.9h.1v.2h-.1z" fill-rule="evenodd"/>
<path d="M162.5 208.9h.2v.2h-.2z" fill-rule="evenodd"/>
<path d="M192.5 208.9h.2v.2h-.2z" fill-rule="evenodd"/>
</g>
<path d="M17.5 209.1v3.4M17.6 209h49.8M67.5 209.1v3.4M67.6 209h34.9M102.6 209.1v3.4M102.7 209h29.8M132.6 209.1v3.4M132.6 209h29.9M162.6 209.1v3.4M162.7 209h29.8M192.6 209.1v3.4" fill="none" stroke="#000" stroke-width=".21"/>
<g fill="#f3f3f3">
<path d="M17.6 212.7h49.8v3.4h-49.8z" fill-rule="evenodd"/>
<path d="M19.4 212.7h46.2v3.4h-46.2z" fill-rule="evenodd"/>
</g>
<g fill="#000">
<path d="M17.4 212.5h.2v.2h-.2z" fill-rule="evenodd"/>
<path d="M67.4 212.5h.2v.2h-.2z" fill-rule="evenodd"/>
<path d="M102.5 212.5h.2v.2h-.2z" fill-rule="evenodd"/>
<path d="M132.5 212.5h.1v.2h-.1z" fill-rule="evenodd"/>
<path d="M162.5 212.5h.2v.2h-.2z" fill-rule="evenodd"/>
<path d="M192.5 212.5h.2v.2h-.2z" fill-rule="evenodd"/>
</g>
<path d="M17.5 212.7v3.4M17.6 212.6h49.8M67.5 212.7v3.4M67.6 212.6h34.9M102.6 212.7v3.4M102.7 212.6h29.8M132.6 212.7v3.4M132.6 212.6h29.9M162.6 212.7v3.4M162.7 212.6h29.8M192.6 212.7v3.4" fill="none" stroke="#000" stroke-width=".21"/>
<g fill="#f3f3f3">
<path d="M17.6 216.3h49.8v3.4h-49.8z" fill-rule="evenodd"/>
<path d="M19.4 216.3h46.2v3.4h-46.2z" fill-rule="evenodd"/>
</g>
<g fill="#000">
<path d="M17.4 216.1h.2v.2h-.2z" fill-rule="evenodd"/>
<path d="M67.4 216.1h.2v.2h-.2z" fill-rule="evenodd"/>
<path d="M102.5 216.1h.2v.2h-.2z" fill-rule="evenodd"/>
<path d="M132.5 216.1h.1v.2h-.1z" fill-rule="evenodd"/>
<path d="M162.5 216.1h.2v.2h-.2z" fill-rule="evenodd"/>
<path d="M192.5 216.1h.2v.2h-.2z" fill-rule="evenodd"/>
</g>
<path d="M17.5 216.3v3.4M17.6 216.2h49.8M67.5 216.3v3.4M67.6 216.2h34.9M102.6 216.3v3.4M102.7 216.2h29.8M132.6 216.3v3.4M132.6 216.2h29.9M162.6 216.3v3.4M162.7 216.2h29.8M192.6 216.3v3.4" fill="none" stroke="#000" stroke-width=".21"/>
<g fill="#f3f3f3">
<path d="M17.6 219.9h49.8v3.3h-49.8z" fill-rule="evenodd"/>
<path d="M19.4 219.9h46.2v3.3h-46.2z" fill-rule="evenodd"/>
</g>
<g fill="#000">
<path d="M17.4 219.7h.2v.2h-.2z" fill-rule="evenodd"/>
<path d="M67.4 219.7h.2v.2h-.2z" fill-rule="evenodd"/>
<path d="M102.5 219.7h.2v.2h-.2z" fill-rule="evenodd"/>
<path d="M132.5 219.7h.1v.2h-.1z" fill-rule="evenodd"/>
<path d="M162.5 219.7h.2v.2h-.2z" fill-rule="evenodd"/>
<path d="M192.5 219.7h.2v.2h-.2z" fill-rule="evenodd"/>
</g>
<path d="M17.5 219.9v3.3M17.6 219.8h49.8M67.5 219.9v3.3M67.6 219.8h34.9M102.6 219.9v3.3M102.7 219.8h29.8M132.6 219.9v3.3M132.6 219.8h29.9M162.6 219.9v3.3M162.7 219.8h29.8M192.6 219.9v3.3" fill="none" stroke="#000" stroke-width=".21"/>
<g fill="#f3f3f3">
<path d="M17.6 223.4h49.8v3.4h-49.8z" fill-rule="evenodd"/>
<path d="M19.4 223.4h46.2v3.4h-46.2z" fill-rule="evenodd"/>
</g>
<g fill="#000">
<path d="M17.4 223.2h.2v.2h-.2z" fill-rule="evenodd"/>
<path d="M67.4 223.2h.2v.2h-.2z" fill-rule="evenodd"/>
<path d="M102.5 223.2h.2v.2h-.2z" fill-rule="evenodd"/>
<path d="M132.5 223.2h.1v.2h-.1z" fill-rule="evenodd"/>
<path d="M162.5 223.2h.2v.2h-.2z" fill-rule="evenodd"/>
<path d="M192.5 223.2h.2v.2h-.2z" fill-rule="evenodd"/>
</g>
<path d="M17.5 223.4v3.4M17.6 223.3h49.8M67.5 223.4v3.4M67.6 223.3h34.9M102.6 223.4v3.4M102.7 223.3h29.8M132.6 223.4v3.4M132.6 223.3h29.9M162.6 223.4v3.4M162.7 223.3h29.8M192.6 223.4v3.4" fill="none" stroke="#000" stroke-width=".21"/>
<g fill="#f3f3f3">
<path d="M17.6 227.1h49.8v3.3h-49.8z" fill-rule="evenodd"/>
<path d="M19.4 227.1h46.2v3.3h-46.2z" fill-rule="evenodd"/>
</g>
<g fill="#000">
<path d="M17.4 226.8h.2v.2h-.2z" fill-rule="evenodd"/>
<path d="M67.4 226.8h.2v.2h-.2z" fill-rule="evenodd"/>
<path d="M102.5 226.8h.2v.2h-.2z" fill-rule="evenodd"/>
<path d="M132.5 226.8h.1v.2h-.1z" fill-rule="evenodd"/>
<path d="M162.5 226.8h.2v.2h-.2z" fill-rule="evenodd"/>
<path d="M192.5 226.8h.2v.2h-.2z" fill-rule="evenodd"/>
</g>
<g fill="none" stroke="#000" stroke-width=".21">
<path d="M17.5 227v3.4M17.6 226.9h49.8M67.5 227v3.4M67.6 226.9h34.9M76.1 231.7l1.7 1.8M77.8 231.7l-1.7 1.8M102.6 227v3.4M102.7 226.9h29.8M108.5 231.7l1.8 1.8M110.3 231.7l-1.8 1.8M132.6 227v3.4M132.6 226.9h29.9"/>
<path d="M138.6 231.7l1.8 1.8M140.4 231.7l-1.8 1.8M162.6 227v3.4M162.7 226.9h29.8M168.6 231.7l1.7 1.8M170.3 231.7l-1.7 1.8M192.6 227v3.4"/>
</g>
<path d="M76.1 231.7h1.7v1.7h-1.7zM85.3 231.7h1.7v1.7h-1.7zM108.5 231.7h1.7v1.7h-1.7zM117.7 231.7h1.7v1.7h-1.7zM138.6 231.7h1.7v1.7h-1.7zM147.8 231.7h1.7v1.7h-1.7zM168.6 231.7h1.6v1.7h-1.6zM177.8 231.7h1.7v1.7h-1.7z" fill="none" stroke="#000" stroke-width=".25"/>
<g fill="#f3f3f3">
<path d="M17.6 230.6h49.8v4.2h-49.8z" fill-rule="evenodd"/>
<path d="M19.4 230.8h46.2v3.8h-46.2z" fill-rule="evenodd"/>
</g>
<g fill="#000">
<path d="M17.4 230.4h.2v.2h-.2z" fill-rule="evenodd"/>
<path d="M17.4 234.8h.2v.1h-.2z" fill-rule="evenodd"/>
<path d="M17.4 234.8h.2v.1h-.2z" fill-rule="evenodd"/>
<path d="M67.4 230.4h.2v.2h-.2z" fill-rule="evenodd"/>
<path d="M67.4 234.8h.2v.1h-.2z" fill-rule="evenodd"/>
<path d="M102.5 230.4h.2v.2h-.2z" fill-rule="evenodd"/>
<path d="M102.5 234.8h.2v.1h-.2z" fill-rule="evenodd"/>
<path d="M132.5 230.4h.1v.2h-.1z" fill-rule="evenodd"/>
<path d="M132.5 234.8h.1v.1h-.1z" fill-rule="evenodd"/>
<path d="M162.5 230.4h.2v.2h-.2z" fill-rule="evenodd"/>
<path d="M162.5 234.8h.2v.1h-.2z" fill-rule="evenodd"/>
<path d="M192.5 230.4h.2v.2h-.2z" fill-rule="evenodd"/>
<path d="M192.5 234.8h.2v.1h-.2z" fill-rule="evenodd"/>
<path d="M192.5 234.8h.2v.1h-.2z" fill-rule="evenodd"/>
<path d="M17.9 256.3h.1v.1h-.1z" fill-rule="evenodd"/>
<path d="M17.9 256.3h.1v.1h-.1z" fill-rule="evenodd"/>
<path d="M40.4 256.3h.2v.1h-.2z" fill-rule="evenodd"/>
<path d="M70.4 256.3h.2v.1h-.2z" fill-rule="evenodd"/>
<path d="M105.5 256.3h.1v.1h-.1z" fill-rule="evenodd"/>
<path d="M160.3 256.3h.2v.1h-.2z" fill-rule="evenodd"/>
<path d="M188 256.3h.1v.1h-.1z" fill-rule="evenodd"/>
<path d="M188 256.3h.1v.1h-.1z" fill-rule="evenodd"/>
<path d="M17.9 264.1h.1v.1h-.1z" fill-rule="evenodd"/>
<path d="M17.9 271.9h.1v.2h-.1z" fill-rule="evenodd"/>
<path d="M17.9 271.9h.1v.2h-.1z" fill-rule="evenodd"/>
<path d="M40.4 264.1h.2v.1h-.2z" fill-rule="evenodd"/>
<path d="M40.4 271.9h.2v.2h-.2z" fill-rule="evenodd"/>
<path d="M70.4 264.1h.2v.1h-.2z" fill-rule="evenodd"/>
<path d="M70.4 271.9h.2v.2h-.2z" fill-rule="evenodd"/>
<path d="M105.5 264.1h.1v.1h-.1z" fill-rule="evenodd"/>
<path d="M105.5 271.9h.1v.2h-.1z" fill-rule="evenodd"/>
<path d="M160.3 264.1h.2v.1h-.2z" fill-rule="evenodd"/>
<path d="M160.3 271.9h.2v.2h-.2z" fill-rule="evenodd"/>
<path d="M188 264.1h.1v.1h-.1z" fill-rule="evenodd"/>
<path d="M188 271.9h.1v.2h-.1z" fill-rule="evenodd"/>
<path d="M188 271.9h.1v.2h-.1z" fill-rule="evenodd"/>
</g>
<g fill="none" stroke="#000" stroke-width=".21">
<path d="M17.5 230.6v4.2M17.6 230.5h49.8M17.6 234.8h49.8M67.5 230.6v4.2M67.6 230.5h34.9M67.6 234.8h34.9M102.6 230.6v4.2M102.7 230.5h29.8M102.7 234.8h29.8M132.6 230.6v4.2M132.6 230.5h29.9M132.6 234.8h29.9"/>
<path d="M162.6 230.6v4.2M162.7 230.5h29.8M162.7 234.8h29.8M192.6 230.6v4.2M18 256.4v7.7M18 256.4h22.4M40.5 256.4v7.7M40.6 256.4h29.8M70.5 256.4v7.7M70.6 256.4h34.9M105.5 256.4v7.7M105.6 256.4h54.7"/>
<path d="M160.4 256.4v7.7M160.5 256.4h27.5M188 256.4v7.7M18 264.2v7.7M18 264.1h22.4M18 272h22.4M40.5 264.2v7.7M40.6 264.1h29.8M40.6 272h29.8M70.5 264.2v7.7M70.6 264.1h34.9M70.6 272h34.9"/>
<path d="M105.5 264.2v7.7M105.6 264.1h54.7M105.6 272h54.7M160.4 264.2v7.7M160.5 264.1h27.5M160.5 272h27.5M188 264.2v7.7"/>
</g>
<text font-size="9.9" fill="#f00" x="21" y="164.6">מ&quot;מ 2800 הבוגב תרפופש :בל םיש</text>
<text font-size="4.9" x="145.3" y="46.3">27-019</text>
<g font-size="3.6">
<text x="71.4" y="43.7">170002700019</text>
<text x="71.5" y="47.9">170002700019</text>
<text x="39.3" y="55.1">SUBJECT</text>
<text x="98.7" y="55.1">תושירד</text>
<text x="100.5" y="59.5">IG091</text>
<text x="157.5" y="55.1">אשונ</text>
<text x="89.5" y="64">UCP-217-17255-001</text>
<text x="81.9" y="68.4">Section 7, Investment Casting</text>
<text x="98" y="77.3">AMS2175</text>
<text x="100.9" y="72.9">מ&quot;למ</text>
<text x="104.2" y="81.7">C</text>
<text x="104.3" y="86.2">2</text>
<text x="99.4" y="95.1">As Cast</text>
<text x="101.3" y="90.6">A357</text>
<text x="97" y="99.5">Entire Part</text>
<text x="88.5" y="103.9">ASTM E1742/E1742M</text>
<text x="82.3" y="112.8">08/016 18 2051 98 (200 kvp)</text>
<text x="91.9" y="108.4">313-20 ÷ 313-27</text>
<text x="93.1" y="117.2">E 1.5 X 1.5 mm</text>
<text x="99.7" y="121.7">1.5-4.0</text>
<text x="98.8" y="126.1">Al 2 mm</text>
<text x="86.7" y="136.3">Auto 7 min 28.8°C±1°C</text>
<text x="90.5" y="132">Carestream M43IC</text>
<text x="81.7" y="140.8">The same thickness of the IQI</text>
<text x="90.5" y="145">designation Al6061</text>
<text x="94.9" y="149.5">ASTM E1742</text>
<text x="101.6" y="153.9">2-2T</text>
<text x="169.2" y="153.9">תושיגר תמר</text>
<text x="19.4" y="172.5">View</text>
<text x="82.8" y="172.5">V1</text>
<text x="115.3" y="172.5">V2</text>
<text x="145.3" y="172.5">V3</text>
<text x="175.3" y="172.5">V4</text>
</g>
<g font-size="3.2">
<text x="174.1" y="29.5">הדבעמ</text>
<text x="24.3" y="33.5">22.01.24</text>
<text x="172.6" y="33.3">תיפרגוידר</text>
<text x="19.5" y="59.1">Vendor code</text>
<text x="175.8" y="59.1">קפס דוק</text>
<text x="19.5" y="63.6">Part No.</text>
<text x="175.1" y="63.6">טירפ 'סמ</text>
<text x="19.5" y="68">Part Name</text>
<text x="175.5" y="68">טירפ םש</text>
<text x="19.5" y="72.5">Customer</text>
<text x="19.5" y="76.9">Acceptance criteria</text>
<text x="167.1" y="76.9">הלבק ןוירטירק</text>
<text x="175.2" y="72.5">חוקל םש</text>
<text x="19.5" y="81.3">Grade</text>
<text x="179.9" y="81.3">Grade</text>
<text x="19.5" y="85.8">Class</text>
<text x="181.2" y="85.8">Class</text>
<text x="19.5" y="90.2">Material</text>
<text x="19.5" y="94.7">Surface Finish</text>
<text x="176" y="94.7">חטש ינפ</text>
<text x="182.7" y="90.2">ךתנ</text>
<text x="19.5" y="99.1">Inspection Area</text>
<text x="169.7" y="99.1">קדבנה רוזאה</text>
<text x="19.5" y="103.5">Radiographic Specification</text>
<text x="19.5" y="108">Cabiran Procedures</text>
<text x="159.5" y="108">םיימישי ןריבכ םילהנ</text>
<text x="164.1" y="103.5">היפרגוידר טרפמ</text>
<text x="19.5" y="112.4">X-ray unit</text>
<text x="170" y="112.4">םוליצ רישכמ</text>
<text x="19.5" y="116.8">Focal Spot</text>
<text x="174" y="116.8">רוקמ לדוג</text>
<text x="19.5" y="121.3">Density Requirements</text>
<text x="19.5" y="125.7">Filters</text>
<text x="158.4" y="121.3">תשרדינ הרחשה תמר</text>
<text x="179.2" y="125.7">רטליפ</text>
<text x="19.5" y="131.6">Processing</text>
<text x="180" y="131.6">חותיפ</text>
<text x="19.5" y="140.3">Blocks material &amp; thickness</text>
<text x="161.2" y="140.3">יבועהו קולבה רמוח</text>
<text x="19.5" y="149.1">Penetrameter type</text>
<text x="168.3" y="149.1">Penetrameter</text>
<text x="19.5" y="153.5">Sensitivity level</text>
<text x="19.4" y="233.9">View</text>
<text x="17.5" y="240.2">NOTES :1. Penetrameters shall be elevated to &quot; Object to Film Distance &quot;</text>
<text x="17.5" y="244.1">MX125 &amp; AA400). DR50 – Kodak 3. Film location -respect to the radiation source: Center, if not other specified –see</text>
<text x="124.3" y="240.2">2. D4&amp;D7–Agfa (*can be replaced by Kodak</text>
<text x="17.5" y="247.9">picture below</text>
<text x="100.1" y="251.7">םייוניש בקעמ תלבט</text>
<text x="86.6" y="255.5">Configuration Control Table</text>
<text x="28.9" y="259.6">המיתח</text>
<text x="43.5" y="259.6">תנכדועמ TS 'דהמ</text>
<text x="58.7" y="263.4">TS Rev</text>
<text x="73.6" y="259.6">Date of ןוכדיע ךיראת</text>
<text x="92.5" y="263.4">change</text>
<text x="114.3" y="259.6">Subject of change יונישה תוהמ</text>
<text x="171.6" y="259.6">יונישה םזוי</text>
<text x="175.1" y="263.4">Initiator</text>
<text x="21" y="267.4">וינודס רוטסנ</text>
<text x="65.1" y="267.4">00</text>
<text x="91.3" y="267.4">22.01.24</text>
<text x="137.1" y="267.4">.RTS קית תריצי</text>
<text x="176.3" y="267.4">הסדנה</text>
<text x="109.1" y="271.3">B דהמב UCP-217-17255-001 טירפ</text>
<text x="84.2" y="281.5">Rev.18 / F313-21-02 ספוט</text>
</g>
<g font-size="2.8">
<text x="69.9" y="24">App. by: Joshua Vigodney</text>
<text x="18" y="24.9">Revision</text>
<text x="19.4" y="28.4">date :</text>
<text x="34" y="24.9">ךיראת</text>
<text x="34.1" y="28.4">:ןוכדע</text>
<text x="47.3" y="26.6">Prepared by:</text>
<text x="70.7" y="27.4">level 3</text>
<text x="120.1" y="27.8">Radiographic</text>
<text x="142.5" y="26.1">תוארוה</text>
<text x="142.5" y="29.6">תרוקיב</text>
<text x="159.6" y="28.3">NDT</text>
<text x="50.5" y="35.7">וינודס רוטסנ</text>
<text x="69.9" y="32.9">Signature:</text>
<text x="120.6" y="34.6">Sheet (RTS)</text>
<text x="121.7" y="31.2">Technique</text>
<text x="140.7" y="32.9">תיפרגוידר</text>
<text x="24.8" y="38">RTS Rev.</text>
<text x="143" y="36.3">טירפל</text>
<text x="23.4" y="47.9">Page 1 of 3</text>
<text x="29" y="42.7">00</text>
<text x="48.4" y="42.1">Bar code No.</text>
<text x="52.1" y="45.5">Cabiran</text>
<text x="100.4" y="43.8">דוקרב ט&quot;קמ</text>
<text x="100.7" y="47.2">ןריבכ ט&quot;קמ</text>
<text x="120.9" y="43.8">Cabiran No.</text>
<text x="124.7" y="47.2">(old):</text>
<text x="173.2" y="43.8">ןריבכ 'סמ</text>
<text x="175.8" y="47.2">:(ןשי)</text>
<text x="48.8" y="48.9">catalogic No.</text>
<text x="19.4" y="176.2">Source to Film Distance (mm)</text>
<text x="19.4" y="179.8">Object (part) to Film Distance (mm)</text>
<text x="82" y="176.2">2550</text>
<text x="82.8" y="179.8">200</text>
<text x="114.5" y="176.2">2550</text>
<text x="115.3" y="179.8">200</text>
<text x="144.6" y="176.2">2550</text>
<text x="145.3" y="179.8">200</text>
<text x="174.6" y="176.2">2550</text>
<text x="175.3" y="179.8">200</text>
<text x="19.4" y="183.4">Thickness (mm)</text>
<text x="72.8" y="183.4">5;8;11:14;19;28;40</text>
<text x="105.4" y="183.4">5;8;11:14;19;28;40</text>
<text x="135.4" y="183.4">5;8;11:14;19;28;40</text>
<text x="165.4" y="183.4">5;8;11:14;19;28;40</text>
<text x="19.4" y="187">Unsharpness Ug (mm)</text>
<text x="72.4" y="190.5">.18&quot;.31&quot;.43&quot;.56&quot;.75&quot;</text>
<text x="82.3" y="187">0.12</text>
<text x="104.9" y="190.5">.18&quot;.31&quot;.43&quot;.56&quot;.75&quot;</text>
<text x="114.9" y="187">0.12</text>
<text x="135" y="190.5">.18&quot;.31&quot;.43&quot;.56&quot;.75&quot;</text>
<text x="144.9" y="187">0.12</text>
<text x="165" y="190.5">.18&quot;.31&quot;.43&quot;.56&quot;.75&quot;</text>
<text x="174.9" y="187">0.12</text>
<text x="19.4" y="192.2">Penetrameter (IQI) inch (1)</text>
<text x="19.4" y="197.6">kV</text>
<text x="80" y="193.9">1.1&quot;1.6&quot;</text>
<text x="82.8" y="197.6">105</text>
<text x="112.6" y="193.9">1.1&quot;1.6&quot;</text>
<text x="115.3" y="197.6">105</text>
<text x="142.6" y="193.9">1.1&quot;1.6&quot;</text>
<text x="145.3" y="197.6">105</text>
<text x="172.6" y="193.9">1.1&quot;1.6&quot;</text>
<text x="175.3" y="197.6">105</text>
<text x="19.4" y="201.1">mA</text>
<text x="83.2" y="201.1">8.5</text>
<text x="115.7" y="201.1">8.5</text>
<text x="145.8" y="201.1">8.5</text>
<text x="175.8" y="201.1">8.5</text>
<text x="19.4" y="204.7">Exposure Time (min)</text>
<text x="19.4" y="208.3">Film Type</text>
<text x="72.4" y="208.3">DR50/MX125/AA400</text>
<text x="81.9" y="204.7">3'30&quot;</text>
<text x="104.9" y="208.3">DR50/MX125/AA400</text>
<text x="114.4" y="204.7">3'30&quot;</text>
<text x="135" y="208.3">DR50/MX125/AA400</text>
<text x="144.5" y="204.7">3'30&quot;</text>
<text x="165" y="208.3">DR50/MX125/AA400</text>
<text x="174.5" y="204.7">3'30&quot;</text>
<text x="19.4" y="211.9">Film Size (cm)</text>
<text x="19.4" y="215.5">Max. Parts per film</text>
<text x="81.2" y="211.9">35X43</text>
<text x="84.4" y="215.5">1</text>
<text x="113.7" y="211.9">35X43</text>
<text x="116.9" y="215.5">1</text>
<text x="143.8" y="211.9">35X43</text>
<text x="147" y="215.5">1</text>
<text x="173.8" y="211.9">35X43</text>
<text x="176.9" y="215.5">1</text>
<text x="19.4" y="219.1">Number of cassette per exposer</text>
<text x="84.4" y="219.1">2</text>
<text x="116.9" y="219.1">2</text>
<text x="147" y="219.1">2</text>
<text x="176.9" y="219.1">2</text>
<text x="19.4" y="222.6">Radiation angle</text>
<text x="19.4" y="226.2">Lead screen F/B</text>
<text x="81.8" y="226.2">None</text>
<text x="82.8" y="222.6">90°</text>
<text x="114.3" y="226.2">None</text>
<text x="115.3" y="222.6">90°</text>
<text x="144.3" y="226.2">None</text>
<text x="145.3" y="222.6">90°</text>
<text x="174.3" y="226.2">None</text>
<text x="175.3" y="222.6">90°</text>
<text x="19.4" y="229.8">Zones for this view</text>
<text x="81.6" y="229.8">GR. C</text>
<text x="114" y="229.8">GR. C</text>
<text x="144.1" y="229.8">GR. C</text>
<text x="174.1" y="229.8">GR. C</text>
</g>
<g font-size="2.1">
<text x="158.1" y="31">Laboratory</text>
<text x="78.9" y="233.5">single</text>
<text x="88.2" y="233.5">double</text>
<text x="111.4" y="233.5">single</text>
<text x="120.6" y="233.5">double</text>
<text x="141.5" y="233.5">single</text>
<text x="150.7" y="233.5">double</text>
<text x="171.4" y="233.5">single</text>
<text x="180.7" y="233.5">double</text>
</g>
</svg>
